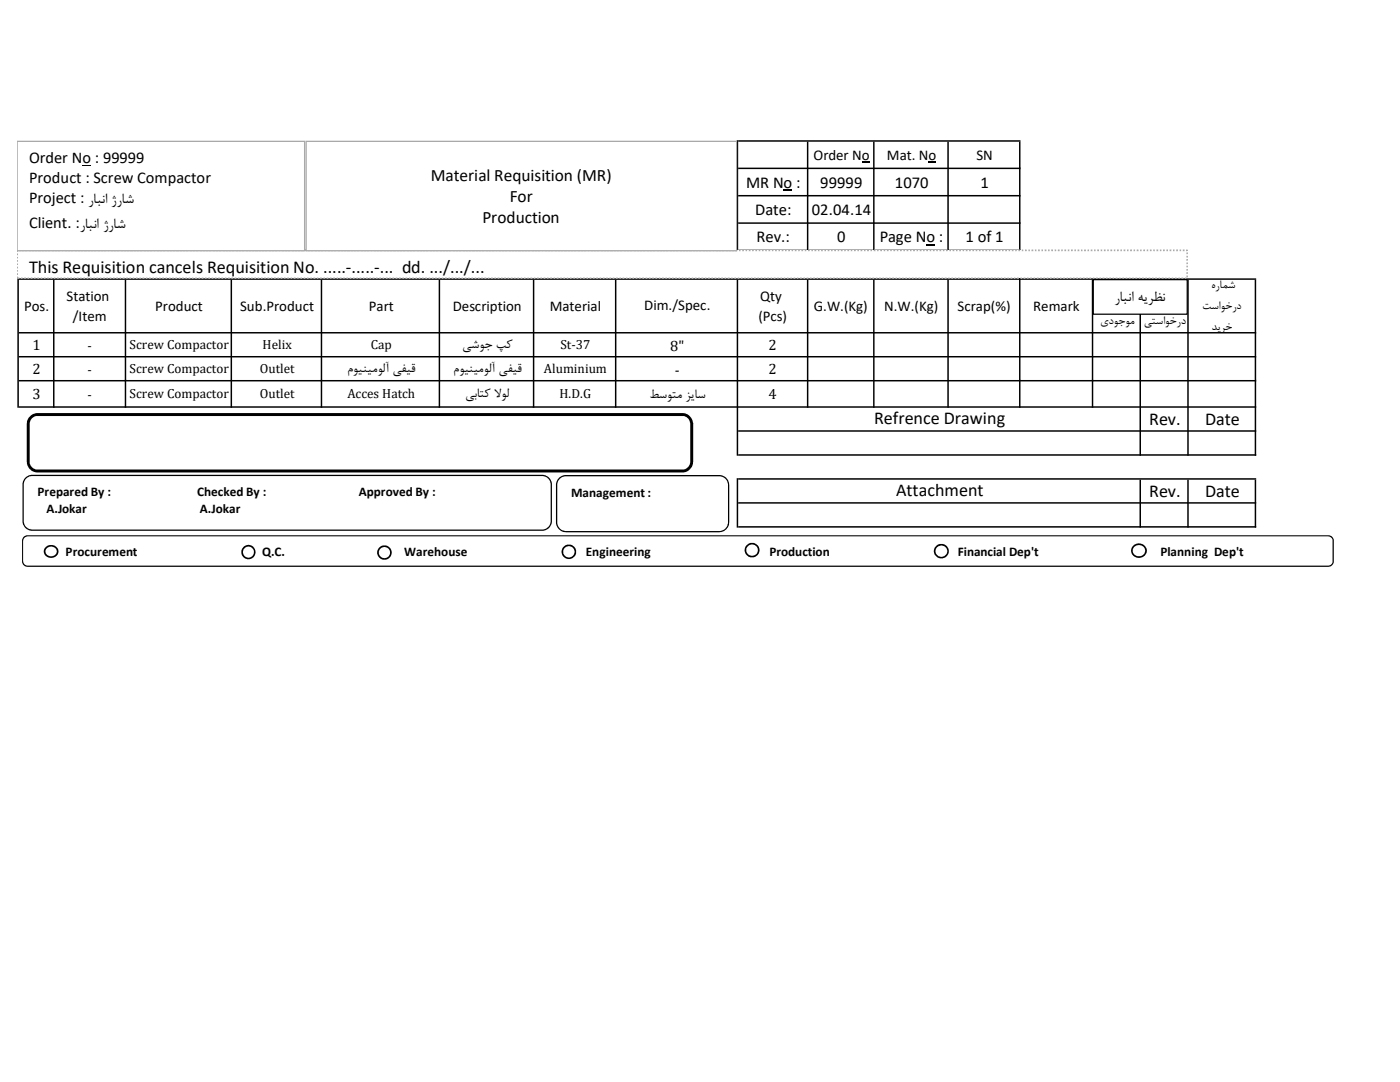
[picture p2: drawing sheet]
<svg xmlns="http://www.w3.org/2000/svg" width="279mm" height="216mm" viewBox="0 0 279 216" stroke-linecap="round" stroke-linejoin="round" font-family="sans-serif">
<path d="M156.4 37.8h1.7v.2h-1.7zM172 32.2h1.5v.2h-1.5zM185.3 32.2h1.6v.2h-1.6zM184.9 48.7h1.7v.2h-1.7z" fill="#000"/>
<g fill="#000">
<path d="M147 28h.3v22.1h-.3zM161 28.3h.3v21.8h-.3zM174.2 28.3h.3v21.8h-.3zM189.1 28.3h.3v21.8h-.3zM147 55.8h.3v35.1h-.3zM227.4 55.8h.3v35.1h-.3zM236.9 55.8h.3v35.1h-.3zM250.4 55.8h.3v35.1h-.3zM147 95.4h.3v9.9h-.3zM161 55.8h.3v25.6h-.3zM174.2 55.8h.3v25.6h-.3zM189.1 55.8h.3v25.6h-.3zM203.4 28.3h.3v53.1h-.3zM3.5 55.5h.3v25.9h-.3zM10.6 55.8h.3v25.6h-.3zM24.9 55.8h.3v25.6h-.3zM46 55.8h.3v25.6h-.3zM64 55.8h.3v25.6h-.3zM87.5 55.8h.3v25.6h-.3zM106.3 55.8h.3v25.6h-.3zM122.7 55.8h.3v25.6h-.3zM217.9 55.8h.3v25.6h-.3zM227.4 95.7h.3v9.6h-.3zM236.9 95.7h.3v9.6h-.3zM250.4 95.7h.3v9.6h-.3z" fill-rule="evenodd"/>
<path d="M147.3 28h56.4v.3h-56.4zM147.3 33.4h56.4v.3h-56.4zM147.3 38.9h56.4v.3h-56.4zM147.3 44.4h56.4v.3h-56.4zM147.3 49.8h56.4v.3h-56.4zM3.8 55.5h246.9v.3h-246.9zM3.8 66.3h246.9v.2h-246.9zM3.8 71h246.9v.3h-246.9zM3.8 75.8h246.9v.3h-246.9zM3.8 81.1h246.9v.3h-246.9zM147.3 85.9h103.4v.2h-103.4zM147.3 90.6h103.4v.3h-103.4zM147.3 95.4h103.4v.3h-103.4zM147.3 100.2h103.4v.3h-103.4zM147.3 105h103.4v.3h-103.4z" fill-rule="evenodd"/>
</g>
<path d="M3.4 50h233.5v5.5h-233.5z" fill="#fff"/>
<path d="M3.4 55.2h.2v.3h-.2zM3.4 54.5h.2v.4h-.2zM3.4 53.9h.2v.3h-.2zM3.4 53.2h.2v.4h-.2zM3.4 52.6h.2v.3h-.2zM3.4 51.9h.2v.3h-.2zM3.4 51.3h.2v.3h-.2zM3.4 50.6h.2v.3h-.2zM3.4 49.8v.3l.2-.1v.2h-.2zM3.8 49.8h.3v.3h-.3zM4.4 49.8h.3v.3h-.3zM5.1 49.8h.3v.3h-.3zM5.8 49.8h.3v.3h-.3zM6.4 49.8h.3v.3h-.3zM7.1 49.8h.3v.3h-.3zM7.7 49.8h.3v.3h-.3zM8.4 49.8h.3v.3h-.3zM9 49.8h.4v.3h-.4zM9.7 49.8h.3v.3h-.3zM10.3 49.8h.4v.3h-.4zM11 49.8h.3v.3h-.3zM11.6 49.8h.4v.3h-.4zM12.3 49.8h.3v.3h-.3zM13 49.8h.3v.3h-.3zM13.6 49.8h.3v.3h-.3zM14.3 49.8h.3v.3h-.3zM14.9 49.8h.3v.3h-.3zM15.6 49.8h.3v.3h-.3zM16.3 49.8h.3v.3h-.3zM16.9 49.8h.3v.3h-.3zM17.6 49.8h.3v.3h-.3zM18.2 49.8h.3v.3h-.3zM18.9 49.8h.3v.3h-.3zM19.5 49.8h.4v.3h-.4zM20.2 49.8h.3v.3h-.3zM20.8 49.8h.4v.3h-.4zM21.5 49.8h.3v.3h-.3zM22.1 49.8h.4v.3h-.4zM22.8 49.8h.3v.3h-.3zM23.5 49.8h.3v.3h-.3zM24.1 49.8h.3v.3h-.3zM24.8 49.8h.3v.3h-.3zM25.4 49.8h.3v.3h-.3zM26.1 49.8h.3v.3h-.3zM26.8 49.8h.3v.3h-.3zM27.4 49.8h.3v.3h-.3zM28.1 49.8h.3v.3h-.3zM28.7 49.8h.3v.3h-.3zM29.4 49.8h.3v.3h-.3zM30 49.8h.4v.3h-.4zM30.7 49.8h.3v.3h-.3zM31.3 49.8h.4v.3h-.4zM32 49.8h.3v.3h-.3zM32.6 49.8h.4v.3h-.4zM33.3 49.8h.3v.3h-.3zM34 49.8h.3v.3h-.3zM34.6 49.8h.3v.3h-.3zM35.3 49.8h.3v.3h-.3zM35.9 49.8h.3v.3h-.3zM36.6 49.8h.3v.3h-.3zM37.3 49.8h.2v.3h-.2zM37.9 49.8h.3v.3h-.3zM38.6 49.8h.3v.3h-.3zM39.2 49.8h.3v.3h-.3zM39.9 49.8h.3v.3h-.3zM40.5 49.8h.4v.3h-.4zM41.2 49.8h.3v.3h-.3zM41.8 49.8h.4v.3h-.4zM42.5 49.8h.3v.3h-.3zM43.1 49.8h.4v.3h-.4zM43.8 49.8h.3v.3h-.3zM44.4 49.8h.4v.3h-.4zM45.1 49.8h.3v.3h-.3zM45.8 49.8h.3v.3h-.3zM46.4 49.8h.3v.3h-.3zM47.1 49.8h.3v.3h-.3zM47.8 49.8h.2v.3h-.2zM48.4 49.8h.3v.3h-.3zM49.1 49.8h.3v.3h-.3zM49.7 49.8h.3v.3h-.3zM50.4 49.8h.3v.3h-.3zM51 49.8h.4v.3h-.4zM51.7 49.8h.3v.3h-.3zM52.3 49.8h.4v.3h-.4zM53 49.8h.3v.3h-.3zM53.6 49.8h.4v.3h-.4zM54.3 49.8h.3v.3h-.3zM54.9 49.8h.4v.3h-.4zM55.6 49.8h.3v.3h-.3zM56.3 49.8h.3v.3h-.3zM56.9 49.8h.3v.3h-.3zM57.6 49.8h.3v.3h-.3zM58.3 49.8h.2v.3h-.2zM58.9 49.8h.3v.3h-.3zM59.6 49.8h.3v.3h-.3zM60.2 49.8h.3v.3h-.3zM60.9 49.8h.3v.3h-.3zM61.5 49.8h.3v.3h-.3zM62.2 49.8h.3v.3h-.3zM62.8 49.8h.4v.3h-.4zM63.5 49.8h.3v.3h-.3zM64.1 49.8h.4v.3h-.4zM64.8 49.8h.3v.3h-.3zM65.4 49.8h.4v.3h-.4zM66.1 49.8h.3v.3h-.3zM66.8 49.8h.3v.3h-.3zM67.4 49.8h.3v.3h-.3zM68.1 49.8h.3v.3h-.3zM68.7 49.8h.3v.3h-.3zM69.4 49.8h.3v.3h-.3zM70.1 49.8h.3v.3h-.3zM70.7 49.8h.3v.3h-.3zM71.4 49.8h.3v.3h-.3zM72 49.8h.3v.3h-.3zM72.7 49.8h.3v.3h-.3zM73.3 49.8h.4v.3h-.4zM74 49.8h.3v.3h-.3zM74.6 49.8h.4v.3h-.4zM75.3 49.8h.3v.3h-.3zM75.9 49.8h.4v.3h-.4zM76.6 49.8h.3v.3h-.3zM77.3 49.8h.3v.3h-.3zM77.9 49.8h.3v.3h-.3zM78.6 49.8h.3v.3h-.3zM79.2 49.8h.3v.3h-.3zM79.9 49.8h.3v.3h-.3zM80.6 49.8h.3v.3h-.3zM81.2 49.8h.3v.3h-.3zM81.9 49.8h.3v.3h-.3zM82.5 49.8h.3v.3h-.3zM83.2 49.8h.3v.3h-.3zM83.8 49.8h.4v.3h-.4zM84.5 49.8h.3v.3h-.3zM85.1 49.8h.4v.3h-.4zM85.8 49.8h.3v.3h-.3zM86.4 49.8h.4v.3h-.4zM87.1 49.8h.3v.3h-.3zM87.8 49.8h.3v.3h-.3zM88.4 49.8h.3v.3h-.3zM89.1 49.8h.3v.3h-.3zM89.7 49.8h.3v.3h-.3zM90.4 49.8h.3v.3h-.3zM91.1 49.8h.3v.3h-.3zM91.7 49.8h.3v.3h-.3zM92.4 49.8h.3v.3h-.3zM93 49.8h.3v.3h-.3zM93.7 49.8h.3v.3h-.3zM94.3 49.8h.4v.3h-.4zM95 49.8h.3v.3h-.3zM95.6 49.8h.4v.3h-.4zM96.3 49.8h.3v.3h-.3zM96.9 49.8h.4v.3h-.4zM97.6 49.8h.3v.3h-.3zM98.3 49.8h.3v.3h-.3zM98.9 49.8h.3v.3h-.3zM99.6 49.8h.3v.3h-.3zM100.2 49.8h.3v.3h-.3zM100.9 49.8h.3v.3h-.3zM101.6 49.8h.3v.3h-.3zM102.2 49.8h.3v.3h-.3zM102.9 49.8h.3v.3h-.3zM103.5 49.8h.3v.3h-.3zM104.2 49.8h.3v.3h-.3zM104.8 49.8h.4v.3h-.4zM105.5 49.8h.3v.3h-.3zM106.1 49.8h.4v.3h-.4zM106.8 49.8h.3v.3h-.3zM107.4 49.8h.4v.3h-.4zM108.1 49.8h.3v.3h-.3zM108.8 49.8h.3v.3h-.3zM109.4 49.8h.3v.3h-.3zM110.1 49.8h.3v.3h-.3zM110.7 49.8h.3v.3h-.3zM111.4 49.8h.3v.3h-.3zM112.1 49.8h.3v.3h-.3zM112.7 49.8h.3v.3h-.3zM113.4 49.8h.3v.3h-.3zM114 49.8h.3v.3h-.3zM114.7 49.8h.3v.3h-.3zM115.3 49.8h.4v.3h-.4zM116 49.8h.3v.3h-.3zM116.6 49.8h.4v.3h-.4zM117.3 49.8h.3v.3h-.3zM117.9 49.8h.4v.3h-.4zM118.6 49.8h.3v.3h-.3zM119.3 49.8h.3v.3h-.3zM119.9 49.8h.3v.3h-.3zM120.6 49.8h.3v.3h-.3zM121.2 49.8h.3v.3h-.3zM121.9 49.8h.3v.3h-.3zM122.6 49.8h.3v.3h-.3zM123.2 49.8h.3v.3h-.3zM123.9 49.8h.3v.3h-.3zM124.5 49.8h.3v.3h-.3zM125.2 49.8h.3v.3h-.3zM125.8 49.8h.4v.3h-.4zM126.5 49.8h.3v.3h-.3zM127.1 49.8h.4v.3h-.4zM127.8 49.8h.3v.3h-.3zM128.4 49.8h.4v.3h-.4zM129.1 49.8h.3v.3h-.3zM129.8 49.8h.3v.3h-.3zM130.4 49.8h.3v.3h-.3zM131.1 49.8h.3v.3h-.3zM131.7 49.8h.3v.3h-.3zM132.4 49.8h.3v.3h-.3zM133.1 49.8h.2v.3h-.2zM133.7 49.8h.3v.3h-.3zM134.4 49.8h.3v.3h-.3zM135 49.8h.3v.3h-.3zM135.7 49.8h.3v.3h-.3zM136.3 49.8h.4v.3h-.4zM137 49.8h.3v.3h-.3zM137.6 49.8h.4v.3h-.4zM138.3 49.8h.3v.3h-.3zM138.9 49.8h.4v.3h-.4zM139.6 49.8h.3v.3h-.3zM140.3 49.8h.3v.3h-.3zM140.9 49.8h.3v.3h-.3zM141.6 49.8h.3v.3h-.3zM142.2 49.8h.3v.3h-.3zM142.9 49.8h.3v.3h-.3zM143.6 49.8h.2v.3h-.2zM144.2 49.8h.3v.3h-.3zM144.9 49.8h.3v.3h-.3zM145.5 49.8h.3v.3h-.3zM146.2 49.8h.3v.3h-.3zM146.8 49.8h.4v.3h-.4zM147.5 49.8h.3v.3h-.3zM148.1 49.8h.4v.3h-.4zM148.8 49.8h.3v.3h-.3zM149.4 49.8h.4v.3h-.4zM150.1 49.8h.3v.3h-.3zM150.7 49.8h.4v.3h-.4zM151.4 49.8h.3v.3h-.3zM152.1 49.8h.3v.3h-.3zM152.7 49.8h.3v.3h-.3zM153.4 49.8h.3v.3h-.3zM154.1 49.8h.2v.3h-.2zM154.7 49.8h.3v.3h-.3zM155.4 49.8h.3v.3h-.3zM156 49.8h.3v.3h-.3zM156.7 49.8h.3v.3h-.3zM157.3 49.8h.3v.3h-.3zM158 49.8h.3v.3h-.3zM158.6 49.8h.4v.3h-.4zM159.3 49.8h.3v.3h-.3zM159.9 49.8h.4v.3h-.4zM160.6 49.8h.3v.3h-.3zM161.2 49.8h.4v.3h-.4zM161.9 49.8h.3v.3h-.3zM162.6 49.8h.3v.3h-.3zM163.2 49.8h.3v.3h-.3zM163.9 49.8h.3v.3h-.3zM164.5 49.8h.3v.3h-.3zM165.2 49.8h.3v.3h-.3zM165.9 49.8h.3v.3h-.3zM166.5 49.8h.3v.3h-.3zM167.2 49.8h.3v.3h-.3zM167.8 49.8h.3v.3h-.3zM168.5 49.8h.3v.3h-.3zM169.1 49.8h.4v.3h-.4zM169.8 49.8h.3v.3h-.3zM170.4 49.8h.4v.3h-.4zM171.1 49.8h.3v.3h-.3zM171.7 49.8h.4v.3h-.4zM172.4 49.8h.3v.3h-.3zM173.1 49.8h.3v.3h-.3zM173.7 49.8h.3v.3h-.3zM174.4 49.8h.3v.3h-.3zM175 49.8h.3v.3h-.3zM175.7 49.8h.3v.3h-.3zM176.4 49.8h.3v.3h-.3zM177 49.8h.3v.3h-.3zM177.7 49.8h.3v.3h-.3zM178.3 49.8h.3v.3h-.3zM179 49.8h.3v.3h-.3zM179.6 49.8h.4v.3h-.4zM180.3 49.8h.3v.3h-.3zM180.9 49.8h.4v.3h-.4zM181.6 49.8h.3v.3h-.3zM182.2 49.8h.4v.3h-.4zM182.9 49.8h.3v.3h-.3zM183.6 49.8h.3v.3h-.3zM184.2 49.8h.3v.3h-.3zM184.9 49.8h.3v.3h-.3zM185.5 49.8h.3v.3h-.3zM186.2 49.8h.3v.3h-.3zM186.9 49.8h.3v.3h-.3zM187.5 49.8h.3v.3h-.3zM188.2 49.8h.3v.3h-.3zM188.8 49.8h.3v.3h-.3zM189.5 49.8h.3v.3h-.3zM190.1 49.8h.4v.3h-.4zM190.8 49.8h.3v.3h-.3zM191.4 49.8h.4v.3h-.4zM192.1 49.8h.3v.3h-.3zM192.7 49.8h.4v.3h-.4zM193.4 49.8h.3v.3h-.3zM194.1 49.8h.3v.3h-.3zM194.7 49.8h.3v.3h-.3zM195.4 49.8h.3v.3h-.3zM196 49.8h.3v.3h-.3zM196.7 49.8h.3v.3h-.3zM197.4 49.8h.3v.3h-.3zM198 49.8h.3v.3h-.3zM198.7 49.8h.3v.3h-.3zM199.3 49.8h.3v.3h-.3zM200 49.8h.3v.3h-.3zM200.6 49.8h.4v.3h-.4zM201.3 49.8h.3v.3h-.3zM201.9 49.8h.4v.3h-.4zM202.6 49.8h.3v.3h-.3zM203.2 49.8h.4v.3h-.4zM203.9 49.8h.3v.3h-.3zM204.6 49.8h.3v.3h-.3zM205.2 49.8h.3v.3h-.3zM205.9 49.8h.3v.3h-.3zM206.5 49.8h.3v.3h-.3zM207.2 49.8h.3v.3h-.3zM207.9 49.8h.3v.3h-.3zM208.5 49.8h.3v.3h-.3zM209.2 49.8h.3v.3h-.3zM209.8 49.8h.3v.3h-.3zM210.5 49.8h.3v.3h-.3zM211.1 49.8h.4v.3h-.4zM211.8 49.8h.3v.3h-.3zM212.4 49.8h.4v.3h-.4zM213.1 49.8h.3v.3h-.3zM213.7 49.8h.4v.3h-.4zM214.4 49.8h.3v.3h-.3zM215.1 49.8h.3v.3h-.3zM215.7 49.8h.3v.3h-.3zM216.4 49.8h.3v.3h-.3zM217 49.8h.3v.3h-.3zM217.7 49.8h.3v.3h-.3zM218.4 49.8h.3v.3h-.3zM219 49.8h.3v.3h-.3zM219.7 49.8h.3v.3h-.3zM220.3 49.8h.3v.3h-.3zM221 49.8h.3v.3h-.3zM221.6 49.8h.4v.3h-.4zM222.3 49.8h.3v.3h-.3zM222.9 49.8h.4v.3h-.4zM223.6 49.8h.3v.3h-.3zM224.2 49.8h.4v.3h-.4zM224.9 49.8h.3v.3h-.3zM225.6 49.8h.3v.3h-.3zM226.2 49.8h.3v.3h-.3zM226.9 49.8h.3v.3h-.3zM227.5 49.8h.3v.3h-.3zM228.2 49.8h.3v.3h-.3zM228.9 49.8h.3v.3h-.3zM229.5 49.8h.3v.3h-.3zM230.2 49.8h.3v.3h-.3zM230.8 49.8h.3v.3h-.3zM231.5 49.8h.3v.3h-.3zM232.1 49.8h.4v.3h-.4zM232.8 49.8h.3v.3h-.3zM233.4 49.8h.4v.3h-.4zM234.1 49.8h.3v.3h-.3zM234.7 49.8h.4v.3h-.4zM235.4 49.8h.3v.3h-.3zM236.1 49.8h.3v.3h-.3zM236.7 49.8h.3l.1 .3h-.3v-.1l.1 .1h-.2zM236.8 50.4h.3v.3h-.3zM236.8 51.1h.3v.3h-.3zM236.8 51.7h.3v.3h-.3zM236.8 52.4h.3v.3h-.3zM236.8 53h.3v.3h-.3zM236.8 53.7h.3v.3h-.3zM236.8 54.3h.3v.4h-.3zM236.8 55h.3v.3h-.3zM236.5 55.4h.3v.3h-.3zM235.8 55.4h.3v.3h-.3zM235.2 55.4h.3v.3h-.3zM234.5 55.4h.3v.3h-.3zM233.8 55.4h.3v.3h-.3zM233.2 55.4h.3v.3h-.3zM232.5 55.4h.3v.3h-.3zM231.9 55.4h.3v.3h-.3zM231.2 55.4h.3v.3h-.3zM230.5 55.4h.4v.3h-.4zM229.9 55.4h.3v.3h-.3zM229.2 55.4h.4v.3h-.4zM228.6 55.4h.3v.3h-.3zM227.9 55.4h.4v.3h-.4zM227.3 55.4h.3v.3h-.3zM226.6 55.4h.3v.3h-.3zM226 55.4h.3v.3h-.3zM225.3 55.4h.3v.3h-.3zM224.7 55.4h.3v.3h-.3zM224 55.4h.3v.3h-.3zM223.4 55.4h.2v.3h-.2zM222.7 55.4h.3v.3h-.3zM222 55.4h.3v.3h-.3zM221.4 55.4h.3v.3h-.3zM220.7 55.4h.3v.3h-.3zM220 55.4h.4v.3h-.4zM219.4 55.4h.3v.3h-.3zM218.7 55.4h.4v.3h-.4zM218.1 55.4h.3v.3h-.3zM217.4 55.4h.4v.3h-.4zM216.8 55.4h.3v.3h-.3zM216.1 55.4h.4v.3h-.4zM215.5 55.4h.3v.3h-.3zM214.8 55.4h.3v.3h-.3zM214.2 55.4h.3v.3h-.3zM213.5 55.4h.3v.3h-.3zM212.9 55.4h.2v.3h-.2zM212.2 55.4h.3v.3h-.3zM211.5 55.4h.3v.3h-.3zM210.9 55.4h.3v.3h-.3zM210.2 55.4h.3v.3h-.3zM209.5 55.4h.4v.3h-.4zM208.9 55.4h.3v.3h-.3zM208.2 55.4h.4v.3h-.4zM207.6 55.4h.3v.3h-.3zM206.9 55.4h.4v.3h-.4zM206.3 55.4h.3v.3h-.3zM205.6 55.4h.4v.3h-.4zM205 55.4h.3v.3h-.3zM204.3 55.4h.3v.3h-.3zM203.7 55.4h.3v.3h-.3zM203 55.4h.3v.3h-.3zM202.4 55.4h.2v.3h-.2zM201.7 55.4h.3v.3h-.3zM201 55.4h.3v.3h-.3zM200.4 55.4h.3v.3h-.3zM199.7 55.4h.3v.3h-.3zM199.1 55.4h.3v.3h-.3zM198.4 55.4h.3v.3h-.3zM197.7 55.4h.4v.3h-.4zM197.1 55.4h.3v.3h-.3zM196.4 55.4h.4v.3h-.4zM195.8 55.4h.3v.3h-.3zM195.1 55.4h.4v.3h-.4zM194.5 55.4h.3v.3h-.3zM193.8 55.4h.3v.3h-.3zM193.2 55.4h.3v.3h-.3zM192.5 55.4h.3v.3h-.3zM191.9 55.4h.3v.3h-.3zM191.2 55.4h.3v.3h-.3zM190.5 55.4h.3v.3h-.3zM189.9 55.4h.3v.3h-.3zM189.2 55.4h.3v.3h-.3zM188.6 55.4h.3v.3h-.3zM187.9 55.4h.3v.3h-.3zM187.2 55.4h.4v.3h-.4zM186.6 55.4h.3v.3h-.3zM185.9 55.4h.4v.3h-.4zM185.3 55.4h.3v.3h-.3zM184.6 55.4h.4v.3h-.4zM184 55.4h.3v.3h-.3zM183.3 55.4h.3v.3h-.3zM182.7 55.4h.3v.3h-.3zM182 55.4h.3v.3h-.3zM181.4 55.4h.3v.3h-.3zM180.7 55.4h.3v.3h-.3zM180 55.4h.3v.3h-.3zM179.4 55.4h.3v.3h-.3zM178.7 55.4h.3v.3h-.3zM178.1 55.4h.3v.3h-.3zM177.4 55.4h.3v.3h-.3zM176.7 55.4h.4v.3h-.4zM176.1 55.4h.3v.3h-.3zM175.4 55.4h.4v.3h-.4zM174.8 55.4h.3v.3h-.3zM174.1 55.4h.4v.3h-.4zM173.5 55.4h.3v.3h-.3zM172.8 55.4h.3v.3h-.3zM172.2 55.4h.3v.3h-.3zM171.5 55.4h.3v.3h-.3zM170.9 55.4h.3v.3h-.3zM170.2 55.4h.3v.3h-.3zM169.5 55.4h.3v.3h-.3zM168.9 55.4h.3v.3h-.3zM168.2 55.4h.3v.3h-.3zM167.6 55.4h.3v.3h-.3zM166.9 55.4h.3v.3h-.3zM166.2 55.4h.4v.3h-.4zM165.6 55.4h.3v.3h-.3zM164.9 55.4h.4v.3h-.4zM164.3 55.4h.3v.3h-.3zM163.6 55.4h.4v.3h-.4zM163 55.4h.3v.3h-.3zM162.3 55.4h.3v.3h-.3zM161.7 55.4h.3v.3h-.3zM161 55.4h.3v.3h-.3zM160.4 55.4h.3v.3h-.3zM159.7 55.4h.3v.3h-.3zM159 55.4h.3v.3h-.3zM158.4 55.4h.3v.3h-.3zM157.7 55.4h.3v.3h-.3zM157.1 55.4h.3v.3h-.3zM156.4 55.4h.3v.3h-.3zM155.7 55.4h.4v.3h-.4zM155.1 55.4h.3v.3h-.3zM154.4 55.4h.4v.3h-.4zM153.8 55.4h.3v.3h-.3zM153.1 55.4h.4v.3h-.4zM152.5 55.4h.3v.3h-.3zM151.8 55.4h.3v.3h-.3zM151.2 55.4h.3v.3h-.3zM150.5 55.4h.3v.3h-.3zM149.9 55.4h.3v.3h-.3zM149.2 55.4h.3v.3h-.3zM148.5 55.4h.3v.3h-.3zM147.9 55.4h.3v.3h-.3zM147.2 55.4h.3v.3h-.3zM146.6 55.4h.3v.3h-.3zM145.9 55.4h.3v.3h-.3zM145.2 55.4h.4v.3h-.4zM144.6 55.4h.3v.3h-.3zM143.9 55.4h.4v.3h-.4zM143.3 55.4h.3v.3h-.3zM142.6 55.4h.4v.3h-.4zM142 55.4h.3v.3h-.3zM141.3 55.4h.3v.3h-.3zM140.7 55.4h.3v.3h-.3zM140 55.4h.3v.3h-.3zM139.4 55.4h.3v.3h-.3zM138.7 55.4h.3v.3h-.3zM138 55.4h.3v.3h-.3zM137.4 55.4h.3v.3h-.3zM136.7 55.4h.3v.3h-.3zM136.1 55.4h.3v.3h-.3zM135.4 55.4h.3v.3h-.3zM134.7 55.4h.4v.3h-.4zM134.1 55.4h.3v.3h-.3zM133.4 55.4h.4v.3h-.4zM132.8 55.4h.3v.3h-.3zM132.1 55.4h.4v.3h-.4zM131.5 55.4h.3v.3h-.3zM130.8 55.4h.3v.3h-.3zM130.2 55.4h.3v.3h-.3zM129.5 55.4h.3v.3h-.3zM128.9 55.4h.3v.3h-.3zM128.2 55.4h.3v.3h-.3zM127.6 55.4h.2v.3h-.2zM126.9 55.4h.3v.3h-.3zM126.2 55.4h.3v.3h-.3zM125.6 55.4h.3v.3h-.3zM124.9 55.4h.3v.3h-.3zM124.2 55.4h.4v.3h-.4zM123.6 55.4h.3v.3h-.3zM122.9 55.4h.4v.3h-.4zM122.3 55.4h.3v.3h-.3zM121.6 55.4h.4v.3h-.4zM121 55.4h.3v.3h-.3zM120.3 55.4h.3v.3h-.3zM119.7 55.4h.3v.3h-.3zM119 55.4h.3v.3h-.3zM118.4 55.4h.3v.3h-.3zM117.7 55.4h.3v.3h-.3zM117.1 55.4h.2v.3h-.2zM116.4 55.4h.3v.3h-.3zM115.7 55.4h.3v.3h-.3zM115.1 55.4h.3v.3h-.3zM114.4 55.4h.3v.3h-.3zM113.7 55.4h.4v.3h-.4zM113.1 55.4h.3v.3h-.3zM112.4 55.4h.4v.3h-.4zM111.8 55.4h.3v.3h-.3zM111.1 55.4h.4v.3h-.4zM110.5 55.4h.3v.3h-.3zM109.8 55.4h.4v.3h-.4zM109.2 55.4h.3v.3h-.3zM108.5 55.4h.3v.3h-.3zM107.9 55.4h.3v.3h-.3zM107.2 55.4h.3v.3h-.3zM106.6 55.4h.2v.3h-.2zM105.9 55.4h.3v.3h-.3zM105.2 55.4h.3v.3h-.3zM104.6 55.4h.3v.3h-.3zM103.9 55.4h.3v.3h-.3zM103.3 55.4h.3v.3h-.3zM102.6 55.4h.3v.3h-.3zM101.9 55.4h.4v.3h-.4zM101.3 55.4h.3v.3h-.3zM100.6 55.4h.4v.3h-.4zM100 55.4h.3v.3h-.3zM99.3 55.4h.4v.3h-.4zM98.7 55.4h.3v.3h-.3zM98 55.4h.3v.3h-.3zM97.4 55.4h.3v.3h-.3zM96.7 55.4h.3v.3h-.3zM96.1 55.4h.3v.3h-.3zM95.4 55.4h.3v.3h-.3zM94.7 55.4h.3v.3h-.3zM94.1 55.4h.3v.3h-.3zM93.4 55.4h.3v.3h-.3zM92.8 55.4h.3v.3h-.3zM92.1 55.4h.3v.3h-.3zM91.4 55.4h.4v.3h-.4zM90.8 55.4h.3v.3h-.3zM90.1 55.4h.4v.3h-.4zM89.5 55.4h.3v.3h-.3zM88.8 55.4h.4v.3h-.4zM88.2 55.4h.3v.3h-.3zM87.5 55.4h.3v.3h-.3zM86.9 55.4h.3v.3h-.3zM86.2 55.4h.3v.3h-.3zM85.6 55.4h.3v.3h-.3zM84.9 55.4h.3v.3h-.3zM84.2 55.4h.3v.3h-.3zM83.6 55.4h.3v.3h-.3zM82.9 55.4h.3v.3h-.3zM82.3 55.4h.3v.3h-.3zM81.6 55.4h.3v.3h-.3zM80.9 55.4h.4v.3h-.4zM80.3 55.4h.3v.3h-.3zM79.6 55.4h.4v.3h-.4zM79 55.4h.3v.3h-.3zM78.3 55.4h.4v.3h-.4zM77.7 55.4h.3v.3h-.3zM77 55.4h.3v.3h-.3zM76.4 55.4h.3v.3h-.3zM75.7 55.4h.3v.3h-.3zM75.1 55.4h.3v.3h-.3zM74.4 55.4h.3v.3h-.3zM73.7 55.4h.3v.3h-.3zM73.1 55.4h.3v.3h-.3zM72.4 55.4h.3v.3h-.3zM71.8 55.4h.3v.3h-.3zM71.1 55.4h.3v.3h-.3zM70.4 55.4h.4v.3h-.4zM69.8 55.4h.3v.3h-.3zM69.1 55.4h.4v.3h-.4zM68.5 55.4h.3v.3h-.3zM67.8 55.4h.4v.3h-.4zM67.2 55.4h.3v.3h-.3zM66.5 55.4h.3v.3h-.3zM65.9 55.4h.3v.3h-.3zM65.2 55.4h.3v.3h-.3zM64.6 55.4h.3v.3h-.3zM63.9 55.4h.3v.3h-.3zM63.2 55.4h.3v.3h-.3zM62.6 55.4h.3v.3h-.3zM61.9 55.4h.3v.3h-.3zM61.3 55.4h.3v.3h-.3zM60.6 55.4h.3v.3h-.3zM59.9 55.4h.4v.3h-.4zM59.3 55.4h.3v.3h-.3zM58.6 55.4h.4v.3h-.4zM58 55.4h.3v.3h-.3zM57.3 55.4h.4v.3h-.4zM56.7 55.4h.3v.3h-.3zM56 55.4h.3v.3h-.3zM55.4 55.4h.3v.3h-.3zM54.7 55.4h.3v.3h-.3zM54.1 55.4h.3v.3h-.3zM53.4 55.4h.3v.3h-.3zM52.7 55.4h.3v.3h-.3zM52.1 55.4h.3v.3h-.3zM51.4 55.4h.3v.3h-.3zM50.8 55.4h.3v.3h-.3zM50.1 55.4h.3v.3h-.3zM49.4 55.4h.4v.3h-.4zM48.8 55.4h.3v.3h-.3zM48.1 55.4h.4v.3h-.4zM47.5 55.4h.3v.3h-.3zM46.8 55.4h.4v.3h-.4zM46.2 55.4h.3v.3h-.3zM45.5 55.4h.3v.3h-.3zM44.9 55.4h.3v.3h-.3zM44.2 55.4h.3v.3h-.3zM43.6 55.4h.3v.3h-.3zM42.9 55.4h.3v.3h-.3zM42.2 55.4h.3v.3h-.3zM41.6 55.4h.3v.3h-.3zM40.9 55.4h.3v.3h-.3zM40.3 55.4h.3v.3h-.3zM39.6 55.4h.3v.3h-.3zM38.9 55.4h.4v.3h-.4zM38.3 55.4h.3v.3h-.3zM37.6 55.4h.4v.3h-.4zM37 55.4h.3v.3h-.3zM36.3 55.4h.4v.3h-.4zM35.7 55.4h.3v.3h-.3zM35 55.4h.3v.3h-.3zM34.4 55.4h.3v.3h-.3zM33.7 55.4h.3v.3h-.3zM33.1 55.4h.3v.3h-.3zM32.4 55.4h.3v.3h-.3zM31.7 55.4h.3v.3h-.3zM31.1 55.4h.3v.3h-.3zM30.4 55.4h.3v.3h-.3zM29.8 55.4h.3v.3h-.3zM29.1 55.4h.3v.3h-.3zM28.4 55.4h.4v.3h-.4zM27.8 55.4h.3v.3h-.3zM27.1 55.4h.4v.3h-.4zM26.5 55.4h.3v.3h-.3zM25.8 55.4h.4v.3h-.4zM25.2 55.4h.3v.3h-.3zM24.5 55.4h.3v.3h-.3zM23.9 55.4h.3v.3h-.3zM23.2 55.4h.3v.3h-.3zM22.6 55.4h.3v.3h-.3zM21.9 55.4h.3v.3h-.3zM21.3 55.4h.2v.3h-.2zM20.6 55.4h.3v.3h-.3zM19.9 55.4h.3v.3h-.3zM19.3 55.4h.3v.3h-.3zM18.6 55.4h.3v.3h-.3zM17.9 55.4h.4v.3h-.4zM17.3 55.4h.3v.3h-.3zM16.6 55.4h.4v.3h-.4zM16 55.4h.3v.3h-.3zM15.3 55.4h.4v.3h-.4zM14.7 55.4h.3v.3h-.3zM14 55.4h.4v.3h-.4zM13.4 55.4h.3v.3h-.3zM12.7 55.4h.3v.3h-.3zM12.1 55.4h.3v.3h-.3zM11.4 55.4h.3v.3h-.3zM10.8 55.4h.2v.3h-.2zM10.1 55.4h.3v.3h-.3zM9.4 55.4h.3v.3h-.3zM8.8 55.4h.3v.3h-.3zM8.1 55.4h.3v.3h-.3zM7.5 55.4h.3v.3h-.3zM6.8 55.4h.3v.3h-.3zM6.1 55.4h.4v.3h-.4zM5.5 55.4h.3v.3h-.3zM4.8 55.4h.4v.3h-.4zM4.2 55.4h.3v.3h-.3zM3.5 55.4h.4v.3h-.4z" fill="#a6a6a6"/>
<path d="M3.4 28.2h57.4v21.8h-57.4z" fill="#fff"/>
<path d="M3.4 28.1h57.5v22l-57.5 .1zM3.4 28.3l.2-.1v21.8l-.2-.1h57.4l-.1 .1v-21.8l.1 .1z" fill="#a6a6a6"/>
<path d="M16.5 32.9h1.7v.1h-1.7z" fill="#000"/>
<path d="M61.1 28.2h85.9v21.8h-85.9z" fill="#fff"/>
<path d="M61 28.1h86l.1 .1v21.8l-.1 .2h-85.9l-.1-.2zM61.1 28.3l.1-.1v21.8l-.1-.1h85.9l-.1 .1v-21.8l.1 .1z" fill="#a6a6a6"/>
<path d="M218.2 55.8h18.7v6.9h-18.7z" fill="#fff"/>
<path d="M218.1 55.7h18.9v7l-.1 .1h-18.7l-.1-.1zM218.2 55.9l.1-.1v6.9l-.1-.1h18.7l-.1 .1v-6.9l.1 .1z" fill="#000"/>
<path d="M5.1 95.4l.8-.5h.5h101.8a1.81 1.81 0 0 1 1.8 1.8v7.3a1.81 1.81 0 0 1-1.8 1.8h-101.8a1.81 1.81 0 0 1-1.8-1.8v-7.3l.1-.5z" fill-rule="evenodd" fill="#fff"/>
<path d="M5 95.3h.1a1.66 1.66 0 0 1 1.3-.6h101.8a1.94 1.94 0 0 1 2 2v7.3a1.98 1.98 0 0 1-2 1.9h-101.8a1.94 1.94 0 0 1-1.9-1.9v-7.3a1.79 1.79 0 0 1 .5-1.4zM5.2 95.5l-.5 1v7.6l.5 1.1 .6 .3 .5 .2h102.1l1-.5 .4-.6 .1-.5v-7.6l-.1-.5-.4-.5-1-.5h-102.1h-.4z" fill="#000"/>
<path d="M111.6 95.5l.9-.5 .4-.1h30.7a1.88 1.88 0 0 1 1.8 1.9v7.4a1.88 1.88 0 0 1-1.8 1.9h-30.7a1.88 1.88 0 0 1-1.8-1.9v-7.4l.1-.5z" fill-rule="evenodd" fill="#fff"/>
<path d="M111.5 95.3l1.2-.5h30.9a2.03 2.03 0 0 1 1.9 2v7.4a2.02 2.02 0 0 1-1.9 2h-30.7a2.02 2.02 0 0 1-1.9-2v-7.6l.1-.6zM111.7 95.5l-.4 .6-.1 .5v7.8l.1 .5 .4 .6 .6 .3 .5 .2h30.9l.5-.2 .8-.6 .3-.8v-7.6a1.67 1.67 0 0 0-1.1-1.6l-.5-.2h-30.9l-.5 .2z" fill="#000"/>
<path d="M4.8 107.2l.7-.3h259.5a1 1 0 0 1 1.1 1v4.1a1 1 0 0 1-1.1 1h-259.5a1 1 0 0 1-1-1v-4.1z" fill-rule="evenodd" fill="#fff"/>
<path d="M4.7 107.1l.6-.3h260l.6 .3 .3 .6v4.5a1.12 1.12 0 0 1-1.1 .9h-259.6a1.09 1.09 0 0 1-1.1-1.1v-4.3zM4.9 107.3l-.3 .6v4.1l.3 .6 .4 .3h260l.4-.3 .2-.4v-4.5l-.2-.4-.7-.3h-259.5z" fill="#000"/>
<path d="M9.1 109.3a1.26 1.26 0 0 1 1.8-.3 1.26 1.26 0 0 1 .4 1.7 1.26 1.26 0 0 1-1.7 .3 1.26 1.26 0 0 1-.5-1.7z" fill-rule="evenodd" fill="#fff"/>
<path d="M9 109.3a1.62 1.62 0 0 1 2-.4l.6 .6v.8a1.52 1.52 0 0 1-1.4 1 1.52 1.52 0 0 1-1.4-1v-.6zM9.4 109.3l-.3 .3v.5v.3l.4 .4 1 .2 .4-.2 .4-.4v-.8l-.5-.4-.6-.1z" fill="#000"/>
<circle cx="49.6" cy="110.2" r="1.26" fill="#fff"/>
<path d="M48.2 110.2a1.44 1.44 0 0 1 2.8 0 1.44 1.44 0 0 1-2.8 0zM48.5 110.2a1.11 1.11 0 0 0 2.2 0 1.11 1.11 0 0 0-2.2 0z" fill="#000"/>
<circle cx="76.7" cy="110.3" r="1.29" fill="#fff"/>
<path d="M75.3 110.3a1.46 1.46 0 0 1 2.9 0 1.46 1.46 0 0 1-2.9 0zM75.6 110.3a1.15 1.15 0 0 0 2.3 0 1.15 1.15 0 0 0-2.3 0z" fill="#000"/>
<path d="M226.2 109.1a1.34 1.34 0 0 1 2.2-.1 1.34 1.34 0 0 1-.7 2.1 1.32 1.32 0 0 1-1.5-.4 1.32 1.32 0 0 1 0-1.6z" fill-rule="evenodd" fill="#fff"/>
<path d="M226.2 108.8l.2-.1a1.62 1.62 0 0 1 2.3 .6l.2 .3a1.5 1.5 0 0 1-1.6 1.7 1.47 1.47 0 0 1-1.4-.7 1.47 1.47 0 0 1 .1-1.5zM226.2 109.3l-.1 .8 .5 .7 .9 .2 .8-.5 .2-.9-.5-.6-.7-.2h-.5z" fill="#000"/>
<circle cx="113.5" cy="110.1" r="1.3" fill="#fff"/>
<path d="M112.1 110.1a1.46 1.46 0 0 1 2.9 0 1.46 1.46 0 0 1-2.9 0zM112.4 110.1a1.15 1.15 0 0 0 2.3 0 1.15 1.15 0 0 0-2.3 0z" fill="#000"/>
<circle cx="187.8" cy="110" r="1.32" fill="#fff"/>
<path d="M186.4 110a1.49 1.49 0 0 1 2.9 0 1.49 1.49 0 0 1-2.9 0zM186.7 110a1.16 1.16 0 0 0 2.3 0 1.16 1.16 0 0 0-2.3 0z" fill="#000"/>
<circle cx="150.1" cy="109.8" r="1.31" fill="#fff"/>
<path d="M148.6 109.8a1.47 1.47 0 0 1 2.9 0 1.47 1.47 0 0 1-2.9 0zM148.9 109.8a1.2 1.2 0 0 0 2.4 0 1.2 1.2 0 0 0-2.4 0z" fill="#000"/>
<path d="M6.2 83.3l.8-.5 .5-.1h128.6a1.89 1.89 0 0 1 1.9 1.9v7.5a1.89 1.89 0 0 1-1.9 1.9h-128.6a1.88 1.88 0 0 1-1.9-1.9v-7.5l.1-.5z" fill-rule="evenodd" fill="#fff"/>
<path d="M6 83.1l.6-.5 .7-.2h128.8a2.21 2.21 0 0 1 2.2 2.2v7.5a2.21 2.21 0 0 1-2.1 2.2h-128.7a2.18 2.18 0 0 1-2.2-2.2l.1-7.7a1.69 1.69 0 0 1 .6-1.3zM6.4 83.4l-.5 1v8l.4 .8 .9 .5h129.3l.8-.4 .5-1v-7.8l-.5-1.1-.8-.4h-129.3z" fill="#000"/>
<g font-size="3.6">
<text x="5.8" y="54.5">This Requisition cancels Requisition No. .....-.....-... dd. .../.../...</text>
<text x="174.5" y="84.6">Refrence Drawing</text>
<text x="229.4" y="84.8">Rev.</text>
<text x="240.5" y="84.8">Date</text>
<text x="178.8" y="99">Attachment</text>
<text x="229.4" y="99.1">Rev.</text>
<text x="240.5" y="99.1">Date</text>
</g>
<g font-size="3.5">
<text x="86" y="36.1">Material Requisition (MR)</text>
<text x="101.7" y="40.3">For</text>
<text x="96.3" y="44.5">Production</text>
</g>
<g font-size="3.3">
<text x="5.8" y="32.5">Order No : 99999</text>
<text x="5.8" y="36.5">Product : Screw Compactor</text>
<text x="5.8" y="40.6">Project : رابان ژراش</text>
<text x="148.9" y="37.4">MR No :</text>
<text x="163.7" y="37.4">99999</text>
<text x="178.6" y="37.4">1070</text>
<text x="195.7" y="37.4">1</text>
<text x="5.8" y="45.4">Client. :رابان ژراش</text>
<text x="150.7" y="42.9">Date:</text>
<text x="162" y="42.9">02.04.14</text>
<text x="151" y="48.3">Rev.:</text>
<text x="167.1" y="48.3">0</text>
<text x="175.6" y="48.3">Page No :</text>
<text x="192.7" y="48.3">1 of 1</text>
<text x="222.4" y="60">رابان ه</text>
<text x="228.4" y="60">يرظن</text>
</g>
<g font-size="3">
<text x="162.3" y="31.8">Order No</text>
<text x="177" y="31.8">Mat. No</text>
<text x="194.9" y="31.8">SN</text>
<text x="4.8" y="62">Pos.</text>
<text x="13.3" y="60.1">Station</text>
<text x="14.6" y="64">/Item</text>
<text x="31" y="62">Product</text>
<text x="47.9" y="62">Sub.Product</text>
<text x="73.6" y="62">Part</text>
<text x="90.3" y="62">Description</text>
<text x="109.7" y="62">Material</text>
<text x="128.6" y="61.8">Dim./Spec.</text>
<text x="151.3" y="64">(Pcs)</text>
<text x="151.7" y="60.1">Qty</text>
<text x="162.4" y="62">G.W.(Kg)</text>
<text x="176.5" y="62">N.W.(Kg)</text>
<text x="191.1" y="62">Scrap(%)</text>
<text x="206.2" y="62">Remark</text>
<text x="6.5" y="69.8">1</text>
<text x="92.2" y="69.4">يشوج پك</text>
<text x="133.7" y="70">8&quot;</text>
<text x="153.4" y="69.8">2</text>
<text x="6.5" y="74.6">2</text>
<text x="69.3" y="74.2">موينيموآل يفيق</text>
<text x="90.4" y="74.2">موينيموآل يفيق</text>
<text x="134.7" y="74.8">-</text>
<text x="153.4" y="74.6">2</text>
<text x="6.5" y="79.6">3</text>
<text x="92.8" y="79.2">ياب تك لول</text>
<text x="98.6" y="79.2">ا</text>
<text x="129.5" y="79.5">طسوتم زياس</text>
<text x="153.4" y="79.6">4</text>
</g>
<g font-size="2.6">
<text x="241.7" y="57.4">هرامش</text>
<text x="219.5" y="64.6">يدوجوم</text>
<text x="228.3" y="64.6">يتساوخرد</text>
<text x="239.9" y="61.7">تساوخرد</text>
<text x="241.8" y="65.9">ديرخ</text>
<text x="17.4" y="69.8">-</text>
<text x="25.9" y="69.7">Screw Compactor</text>
<text x="52.4" y="69.7">Helix</text>
<text x="74" y="69.7">Cap</text>
<text x="111.8" y="69.7">St-37</text>
<text x="17.4" y="74.5">-</text>
<text x="25.9" y="74.5">Screw Compactor</text>
<text x="51.8" y="74.5">Outlet</text>
<text x="108.5" y="74.5">Aluminium</text>
<text x="17.4" y="79.5">-</text>
<text x="25.9" y="79.5">Screw Compactor</text>
<text x="51.8" y="79.5">Outlet</text>
<text x="69.3" y="79.5">Acces Hatch</text>
<text x="111.7" y="79.5">H.D.G</text>
<text x="7.5" y="99">Prepared By :</text>
<text x="39.3" y="99">Checked By :</text>
<text x="71.6" y="99">Approved By :</text>
<text x="114" y="99.1">Management :</text>
<text x="9.3" y="102.3">A.Jokar</text>
<text x="39.9" y="102.3">A.Jokar</text>
<text x="13.1" y="110.9">Procurement</text>
<text x="52.3" y="110.9">Q.C.</text>
<text x="80.6" y="110.9">Warehouse</text>
<text x="116.9" y="110.9">Engineering</text>
<text x="153.5" y="110.9">Production</text>
<text x="191.1" y="110.9">Financial Dep't</text>
<text x="231.6" y="110.9">Planning Dep't</text>
</g>
</svg>
